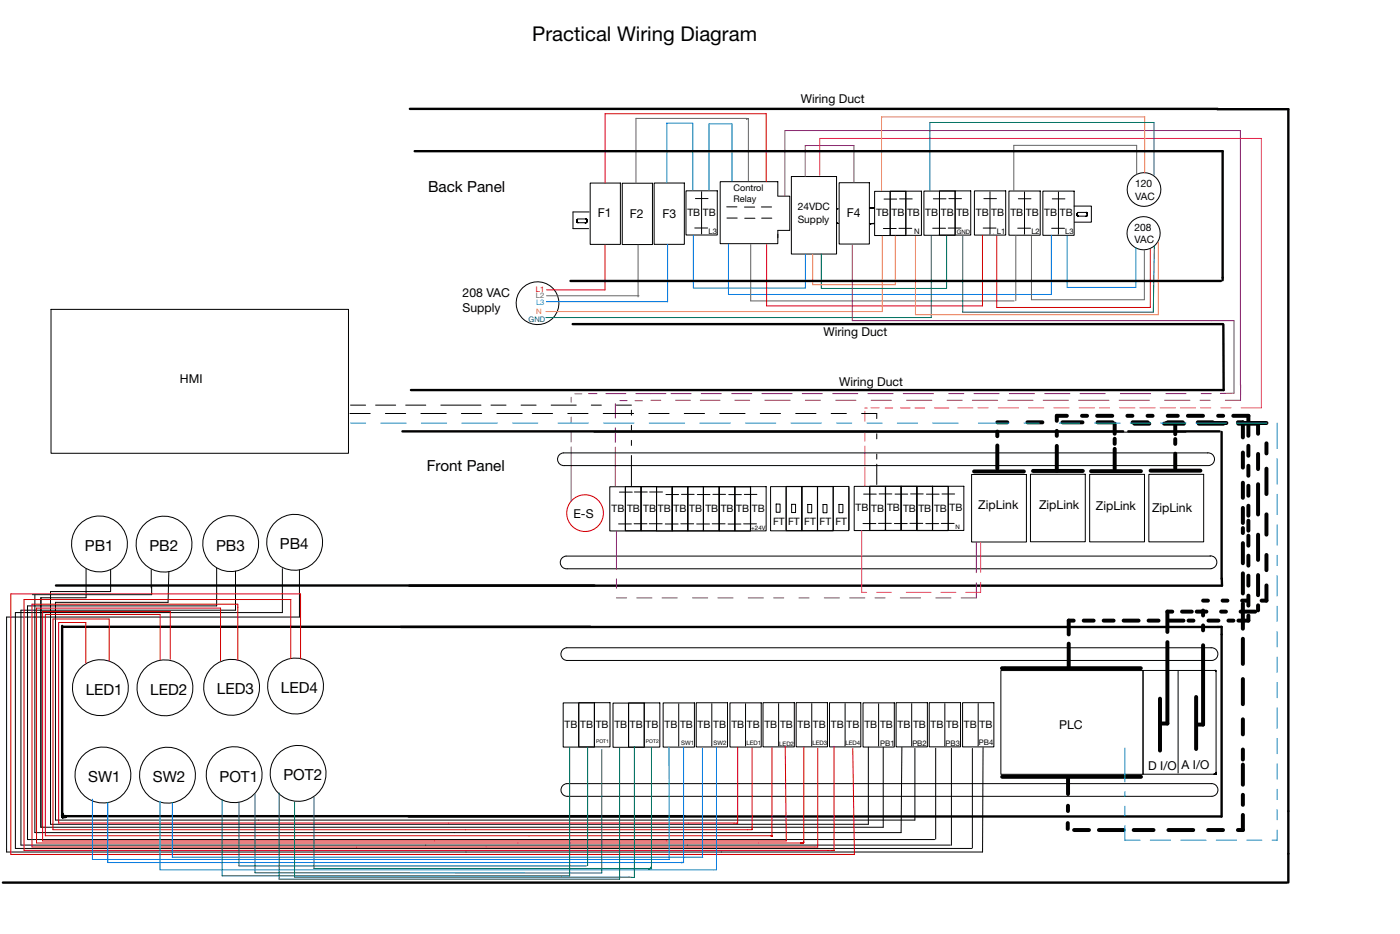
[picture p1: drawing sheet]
<svg xmlns="http://www.w3.org/2000/svg" width="529mm" height="353mm" viewBox="0 0 529 353" stroke-linecap="round" stroke-linejoin="round" font-family="sans-serif">
<g fill="none" stroke="#000" stroke-width=".38">
<path d="M223.4 41.1h223.7M223.7 57.2h223.9M223.1 69.1h11.4v23.2h-11.4zM235.2 69.2h11.4v23.2h-11.4zM247.2 69.1h11.5v23.2h-11.5zM259.3 72.1h11.8v16.7h-11.8zM262.9 75h4.7M265.2 72.4v16M274.7 78.1h3.8M281.4 78.2h3.9M287.8 78.2h3.8M294 74v-5.4h-21.8v23.4h21.8v-3.6"/>
<path d="M294 74.1h4.5v12.9h-4.5v2.8M299.1 66.7h17.1v29.3h-17.1zM317.2 69h11.4v23.2h-11.4zM330.6 72.3h11.8v16.7h-11.8zM334.2 75.2h4.7M336.5 72.2h11.8v16.7h-11.8zM336.5 72.6v15.9M340 75.1h4.8M342.4 72.5v16M349.2 72.2h11.8v16.7h-11.8zM352.8 75.1h4.8M355.1 72.1h11.8v16.7h-11.8z"/>
<path d="M355.1 72.5v15.9M358.7 75h4.7M361 72.4v16M368.3 72.1h11.8v16.7h-11.8zM371.9 75h4.7M374.2 72.4v16M381.3 72.1h11.9v16.7h-11.9zM384.9 75.1h4.8M387.2 72.5v15.9M394.2 72.2h11.8v16.7h-11.8zM397.7 75.1h4.8M400.1 72.5v16"/>
<path d="M406 77.8h6.5v6.1h-6.4M218.3 84.1h2.8M218.4 82.7h2.8M222.7 80.1h-6.1v6.3h5.9M262.6 86.1h4.9M274.8 82.4h3.8M281.5 82.4h3.8M287.9 82.4h3.8M333.9 86.3h4.9M339.8 86.2h4.8M352.5 86.2h4.9M358.4 86.1h4.9"/>
<path d="M371.6 86.1h4.9M384.7 86.2h4.8M397.5 86.2h4.8M407.4 81.7h2.8M407.5 80.2h2.8M222.3 106.2h223.8M222.7 122.3h223.8M223 147.4h223.8M224.5 163.2h223.8M367.2 179.2h20.8v25.5h-20.8zM389.5 179.1h20.7v25.5h-20.7zM411.9 179.2h20.7v25.5h-20.7z"/>
<path d="M434.2 179.2h20.8v25.5h-20.8zM456.4 171.1a2.41 2.41 0 0 1 2.6 2.1 2.41 2.41 0 0 1-2.1 2.7M456.5 171.1h-243.6a2.41 2.41 0 0 0-2.1 2.6 2.41 2.41 0 0 0 2.6 2.2h243.4M230.5 183.8h11.8v16.7h-11.8zM233.8 197.9h4.9M234.1 185.9h4.9M236.4 183.8h11.8v16.7h-11.8zM236.4 184.2v15.9M239.7 197.8h4.8M239.8 185.8h4.8M242.3 184.1v16M242.4 183.8h11.8v16.7h-11.8z"/>
<path d="M245.4 197.8h4.9M245.6 185.8h4.8M248.1 183.9h11.9v16.7h-11.9zM251.5 197.9h4.8M251.7 186.8h4.8M254 183.8h11.8v16.7h-11.8zM254 184.2v15.9M257.3 197.8h4.9M257.6 186.7h4.8M259.9 184.1v16M260 183.9h11.8v16.7h-11.8zM263.3 197.9h4.9"/>
<path d="M263.6 186.8h4.8M265.9 183.8h11.8v16.7h-11.8zM265.9 184.2v15.9M269.2 197.8h4.9M269.5 186.7h4.7M271.8 184.1v16M271.9 183.9h11.8v16.7h-11.8zM275.2 197.9h4.9M275.5 186.8h4.7M277.8 183.8h11.8v16.7h-11.8zM277.8 184.2v16M281.1 197.9h4.8"/>
<path d="M281.3 186.7h4.8M283.7 184.1v16M291.3 183.8h11.8v16.7h-11.8zM293.4 190.4h1.5v3.1h-1.5zM297.1 183.7h11.9v16.7h-11.9zM297.2 184.1v16M299.2 190.5h1.5v3.1h-1.5zM303 184.1v15.9M303.1 183.8h11.9v16.7h-11.9zM305.3 190.6h1.5v3.1h-1.5zM309 183.7h11.8v16.7h-11.8zM309 184.1v16"/>
<path d="M311.1 190.6h1.5v3.1h-1.5zM314.9 184.1v15.9M317.1 190.5h1.5v3.1h-1.5zM320.9 184.1v16M322.9 183.7h11.8v16.7h-11.8zM326.2 197.7h4.8M326.4 186.6h4.8M328.7 183.6h11.9v16.7h-11.9zM328.8 184v16M332.1 197.7h4.8M332.3 186.6h4.8M334.6 184v15.9"/>
<path d="M334.7 183.7h11.9v16.7h-11.9zM338.1 197.7h4.8M338.3 186.6h4.8M340.6 183.6h11.8v16.7h-11.8zM340.6 184v16M343.9 197.7h4.9M344.2 186.6h4.7M346.5 184v15.9M346.6 183.7h11.8v16.7h-11.8zM349.9 197.8h4.9M350.2 186.6h4.7M352.5 183.7h11.8v16.7h-11.8z"/>
<path d="M352.5 184.1v15.9M355.8 197.7h4.9M356 186.6h4.8M358.4 184v15.9M32.5 214.9v10.9h-17v86.7h318.3v-30.2M41.8 215.3v8.1h-22.7v87.9h309.1v-29.1M57.2 215.2v6.9M63.8 215.9l-.3 11.6h-42.5v82.3h324.8v-27.1M81.9 214.5v14.4h-71.5v88.2h342.9M89 215.7v14.8h-81.1v88.7h351.3M106.7 214.8v16.6h-100.9v89.1h361.5M113.2 215.2v17.9h-110.7v88.7h368.9l.2-39.4"/>
<path d="M457.3 210a2.41 2.41 0 0 1 2.6 2.2 2.41 2.41 0 0 1-2.2 2.6M457.6 210h-243.6a2.41 2.41 0 0 0-2.2 2.6 2.41 2.41 0 0 0 2.6 2.2h243.4M13.2 224.6v89.9h327.4l.3-32.2M57.3 221v3.6h-45.1M378.3 253.3h53.7v39.2h-53.7zM445.3 253.5v38.5M457.7 244.7a2.41 2.41 0 0 1 2.6 2.2 2.41 2.41 0 0 1-2.2 2.6h-243.5a2.41 2.41 0 0 1-2.6-2.2 2.41 2.41 0 0 1 2.2-2.6h243.6M458.9 253.2h-26.9v39.2h26.9M459.6 253.5v38.3M212.9 265.5h11.8v16.7h-11.8zM218.7 265.4h11.9v16.7h-11.9zM218.8 265.8v16"/>
<path d="M224.6 265.7v16M231.7 265.6h11.8v16.6h-11.8zM237.6 265.5h11.8v16.7h-11.8zM237.6 265.9v15.9M243.5 265.8v16M250.6 265.5h11.9v16.7h-11.9zM256.5 265.8v16M263.2 265.4h11.8v16.7h-11.8zM269 265.8v15.9M275.9 265.5h11.8v16.7h-11.8zM281.8 265.8v15.9M288.4 265.4h11.8v16.7h-11.8z"/>
<path d="M294.3 265.7v16M300.9 265.4h11.9v16.7h-11.9zM306.8 265.7v16M313.5 265.4h11.9v16.7h-11.9zM319.4 265.7v16M326.2 265.5h11.8v16.7h-11.8zM332.1 265.8v15.9M338.7 265.4h11.8v16.7h-11.8zM344.6 265.7v16M351.2 265.4h11.9v16.7h-11.9zM357.1 265.7v16M363.8 265.4h11.9v16.7h-11.9z"/>
<path d="M369.7 265.7v16M353.7 282.6v34.4M359.6 282.6v36.7M367.5 282.7v37.6M457.7 296a2.41 2.41 0 0 1 2.6 2.2 2.41 2.41 0 0 1-2.2 2.6h-243.4a2.41 2.41 0 0 1-2.6-2.2 2.41 2.41 0 0 1 2.1-2.6h243.6"/>
<circle cx="432.4" cy="71.6" r="6.4"/>
<circle cx="432.3" cy="88.1" r="6.3"/>
<circle cx="203.2" cy="114.5" r="8.1"/>
<circle cx="37.6" cy="205.4" r="10.6"/>
<circle cx="62" cy="205.5" r="10.6"/>
<circle cx="87.2" cy="205.3" r="10.6"/>
<circle cx="111.4" cy="204.8" r="10.6"/>
<circle cx="37.9" cy="259.7" r="10.6"/>
<circle cx="62.3" cy="259.8" r="10.6"/>
<circle cx="87.5" cy="259.6" r="10.6"/>
<circle cx="111.7" cy="259.1" r="10.6"/>
</g>
<g fill="#000">
<path d="M264.9 88.3l.1 .2zM336.2 88.5l.1 .2zM342.1 88.4l.1 .3zM354.9 88.4l.1 .2zM360.7 88.3l.1 .3zM374 88.3v.3zM375.5 88.2l.1 .3zM387 88.4l.1 .2zM399.8 88.4l.1 .2zM334.4 199.9l.1 .2zM346.3 199.9l.1 .2zM358.1 199.9l.1 .2z"/>
<path d="M242 200l.1 .2zM259.7 200l.1 .3zM271.5 200l.1 .3zM283.4 200l.1 .3zM302.8 200l.1 .2zM314.7 200v.2zM256.3 281.7l.1 .2zM268.8 281.7l.1 .2zM281.6 281.7v.2zM294.1 281.6l.1 .3zM306.6 281.6l.1 .3zM319.2 281.6l.1 .3z"/>
<path d="M331.9 281.7v.2zM344.4 281.6l.1 .3zM356.9 281.6l.1 .3zM369.5 281.6l.1 .3z"/>
<path d="M316.9 78.9v.2zM316.6 78.9a.2 .2 0 0 0 .4 0 .2 .2 0 0 0-.4 0zM316.4 78.9a.24 .24 0 0 0 .4 0 .24 .24 0 0 0-.4 0zM316.2 79a.2 .2 0 0 0 .4 0 .2 .2 0 0 0-.4 0z"/>
<path d="M330.2 78.4l.1 .3zM329.9 78.4v.3l.4-.1v-.2zM329.4 78.4l.2 .4 .6-.2-.2-.3zM328.9 78.4l.2 .4 .7-.3zM328.6 78.5l.2 .3 .5-.2zM328.5 78.6a.25 .25 0 0 0 .5 0 .25 .25 0 0 0-.5 0zM328.5 78.6a.25 .25 0 0 0 .5 0 .25 .25 0 0 0-.5 0zM328.5 78.6a.25 .25 0 0 0 .5 0 .25 .25 0 0 0-.5 0zM328.6 78.6a.26 .26 0 0 0 .5 0 .26 .26 0 0 0-.5 0zM328.8 78.4l.3 .3 .4-.3zM329.1 78.3v.3h.5v-.3zM329.2 78.4a.25 .25 0 0 0 .5 0 .25 .25 0 0 0-.5 0zM329.2 78.4a.23 .23 0 0 0 .4 0 .23 .23 0 0 0-.4 0zM329.1 78.4a.25 .25 0 0 0 .5 0 .25 .25 0 0 0-.5 0zM329.1 78.4a.25 .25 0 0 0 .5 0 .25 .25 0 0 0-.5 0zM329.2 78.4a.26 .26 0 0 0 .5 0 .26 .26 0 0 0-.5 0zM329.4 78.3l.1 .3 .5-.1zM329.7 78.5a.27 .27 0 0 0 .5 0 .27 .27 0 0 0-.5 0zM329.9 78.5a.25 .25 0 0 0 .5 0 .25 .25 0 0 0-.5 0zM330 78.5a.21 .21 0 0 0 .4 0 .21 .21 0 0 0-.4 0zM330.1 78.3l.1 .4 .4-.2zM330.2 78.5a.25 .25 0 0 0 .5 0 .25 .25 0 0 0-.5 0z"/>
<path d="M218.2 82.7l.3 .2zM218 82.7l.2 .4 .3-.2zM218 82.7l-.1 .3 .3 .2 .2-.4zM217.9 82.9v.3l.3 .1 .1-.4zM217.8 83.2a.25 .25 0 0 0 .5 0 .25 .25 0 0 0-.5 0zM217.8 83.4a.25 .25 0 0 0 .5 0 .25 .25 0 0 0-.5 0zM217.9 83.2l.1 .6 .2-.4zM217.9 83.4l.2 .6 .1-.4zM217.8 83.9a.25 .25 0 0 0 .5 0 .25 .25 0 0 0-.5 0zM218 83.7l-.1 .4h.4zM218 84.1a.3 .3 0 0 0 .6 0 .3 .3 0 0 0-.6 0zM218.2 84.1a.25 .25 0 0 0 .5 0 .25 .25 0 0 0-.5 0zM218.3 84.1a.23 .23 0 0 0 .4 0 .23 .23 0 0 0-.4 0z"/>
<path d="M221.3 82.5l-.1 .3 .3 .1zM221.2 82.7a.25 .25 0 0 0 .5 0 .25 .25 0 0 0-.5 0zM221.4 82.7a.25 .25 0 0 0 .5 0 .25 .25 0 0 0-.5 0zM221.5 82.8a.26 .26 0 0 0 .5 0 .26 .26 0 0 0-.5 0zM221.6 82.9a.25 .25 0 0 0 .5 0 .25 .25 0 0 0-.5 0zM221.6 83.1a.26 .26 0 0 0 .5 0 .26 .26 0 0 0-.5 0zM221.7 83v.6a.33 .33 0 0 0 .4-.3 .33 .33 0 0 0-.4-.3zM221.5 83.6a.35 .35 0 0 0 .7 0 .35 .35 0 0 0-.7 0zM221.5 83.8a.3 .3 0 0 0 .6 0 .3 .3 0 0 0-.6 0zM221.5 83.9a.25 .25 0 0 0 .5 0 .25 .25 0 0 0-.5 0zM221.5 83.9v.4l.4-.1v-.4zM221.2 84.1a.29 .29 0 0 0 .4 .2 .29 .29 0 0 0 .1-.4zM221 84.2a.3 .3 0 0 0 .6 0 .3 .3 0 0 0-.6 0zM221 84.2a.25 .25 0 0 0 .5 0 .25 .25 0 0 0-.5 0z"/>
<path d="M316.6 84.5l.4-.2zM316.7 84.3a.15 .15 0 0 0 .3 0 .15 .15 0 0 0-.3 0zM316.4 84.3a.3 .3 0 0 0 .6 0 .3 .3 0 0 0-.6 0zM316.1 84.2l.1 .3 .5-.2zM316.1 84.2v.3h.3zM316.2 84.3a.3 .3 0 0 0 .6 0 .3 .3 0 0 0-.6 0zM316.5 84.4a.23 .23 0 0 0 .4 0 .23 .23 0 0 0-.4 0zM316.3 84.2a.34 .34 0 0 0 .3 .3 .34 .34 0 0 0 .4-.3z"/>
<path d="M328.5 84.4l1.1 .3 .5-.2zM329.8 84.4l.2 .3 .4-.2zM330.1 84.5a.18 .18 0 0 0 .3 0 .18 .18 0 0 0-.3 0zM330.1 84.5a.2 .2 0 0 0 .4 0 .2 .2 0 0 0-.4 0zM330 84.3v.2h.5zM329.4 84.3l.2 .3 .7-.2zM329 84.5l.2 .2 .6-.3zM328.8 84.6a.25 .25 0 0 0 .5 0 .25 .25 0 0 0-.5 0zM328.7 84.6a.25 .25 0 0 0 .5 0 .25 .25 0 0 0-.5 0z"/>
<path d="M407.3 80.3l.3 .1zM407.1 80.2l.2 .4 .3-.2zM407.1 80.2l-.1 .3 .3 .2 .2-.3zM407 80.4v.3l.3 .1 .1-.4zM406.9 80.7a.25 .25 0 0 0 .5 0 .25 .25 0 0 0-.5 0zM406.9 80.9a.25 .25 0 0 0 .5 0 .25 .25 0 0 0-.5 0zM407 80.7l.1 .6 .2-.4zM407 81l.2 .5 .1-.4zM406.9 81.4a.25 .25 0 0 0 .5 0 .25 .25 0 0 0-.5 0zM407.1 81.2l-.1 .4 .5 .1zM407.1 81.6a.3 .3 0 0 0 .6 0 .3 .3 0 0 0-.6 0zM407.3 81.6a.25 .25 0 0 0 .5 0 .25 .25 0 0 0-.5 0zM407.4 81.6a.23 .23 0 0 0 .4 0 .23 .23 0 0 0-.4 0z"/>
<path d="M410.4 80.1l-.1 .3h.3zM410.3 80.2a.25 .25 0 0 0 .5 0 .25 .25 0 0 0-.5 0zM410.5 80.3a.25 .25 0 0 0 .5 0 .25 .25 0 0 0-.5 0zM410.6 80.3a.26 .26 0 0 0 .5 0 .26 .26 0 0 0-.5 0zM410.7 80.5a.25 .25 0 0 0 .5 0 .25 .25 0 0 0-.5 0zM410.7 80.6a.26 .26 0 0 0 .5 0 .26 .26 0 0 0-.5 0zM410.8 80.5v.6a.33 .33 0 0 0 .4-.3 .33 .33 0 0 0-.4-.3zM410.7 81.2a.32 .32 0 0 0 .6 0 .32 .32 0 0 0-.6 0zM410.7 81.4a.27 .27 0 0 0 .5 0 .27 .27 0 0 0-.5 0zM410.6 81.5a.26 .26 0 0 0 .5 0 .26 .26 0 0 0-.5 0zM410.6 81.4v.4l.4-.1v-.3zM410.3 81.6a.29 .29 0 0 0 .4 .3 .29 .29 0 0 0 .1-.5zM410.1 81.8a.3 .3 0 0 0 .6 0 .3 .3 0 0 0-.6 0zM410.1 81.8a.25 .25 0 0 0 .5 0 .25 .25 0 0 0-.5 0z"/>
<path d="M379.7 251.9l.2 .2zM379.7 252a.15 .15 0 0 0 .3 0 .15 .15 0 0 0-.3 0zM379.8 251.9l.4 .1zM380 251.9l.3 .2z"/>
<path d="M458.8 253.2l.2 .1zM458.8 253.3a.15 .15 0 0 0 .3 0 .15 .15 0 0 0-.3 0zM458.8 253.2a.15 .15 0 0 0 .3 0 .15 .15 0 0 0-.3 0zM458.9 253.2a.21 .21 0 0 0 .4 0 .21 .21 0 0 0-.4 0zM459 253.1l.1 .3 .5-.2zM459.3 253.2a.25 .25 0 0 0 .5 0 .25 .25 0 0 0-.5 0zM459.4 253.4a.22 .22 0 0 0 .4 0 .22 .22 0 0 0-.4 0zM459.3 253.6a.25 .25 0 0 0 .5 0 .25 .25 0 0 0-.5 0z"/>
<path d="M379.3 293.3l.2 .2zM379.3 293.4a.15 .15 0 0 0 .3 0 .15 .15 0 0 0-.3 0zM379.4 293.3l.4 .1zM379.5 293.3l.4 .2z"/>
<path d="M458.9 292.2l.3 .2zM458.9 292.3l.4 .2 .3-.1zM459.3 292.2l.1 .3 .5-.1zM459.6 292.4a.19 .19 0 0 0 .3 0 .19 .19 0 0 0-.3 0zM459.6 292.4a.19 .19 0 0 0 .3 0 .19 .19 0 0 0-.3 0zM459.5 292.2l.1 .3h.3l-.1-.4zM459.4 292.2a.25 .25 0 0 0 .5 0 .25 .25 0 0 0-.5 0zM459.4 292a.25 .25 0 0 0 .5 0 .25 .25 0 0 0-.5 0zM459.4 291.9a.25 .25 0 0 0 .5 0 .25 .25 0 0 0-.5 0zM459.5 291.8a.2 .2 0 0 0 .4 0 .2 .2 0 0 0-.4 0zM459.5 291.7a.2 .2 0 0 0 .4 0 .2 .2 0 0 0-.4 0zM459.5 291.6v.5h.3v-.5zM459.5 291.8v.6h.3l.1-.5zM459.3 292.2l.2 .4 .4-.3-.2-.3zM459 292.2l.2 .4 .5-.2zM458.8 292.3l.2 .3 .4-.2zM458.8 292.2v.4l.3-.1zM458.6 292.4a.25 .25 0 0 0 .5 0 .25 .25 0 0 0-.5 0z"/>
<path d="M23.3 307a.76 .76 0 0 0-.2 1.2 .76 .76 0 0 0 1.2-.1 .76 .76 0 0 0-.4-1.1zM23.2 307.4a.76 .76 0 0 0-.1 1.2 .76 .76 0 0 0 1.1-.1 .77 .77 0 0 0 0-.9 .77 .77 0 0 0-1-.2zM23.1 308.4a.65 .65 0 0 0 1.2 0 .65 .65 0 0 0-1.2 0zM23.1 308.5a.61 .61 0 0 0 1.2 0 .61 .61 0 0 0-1.2 0zM23.1 308.5a.62 .62 0 0 0 1.2 0 .62 .62 0 0 0-1.2 0zM23.3 308.5a.69 .69 0 0 0 1.3 0 .69 .69 0 0 0-1.3 0zM23.7 308a.7 .7 0 0 0 .8 1 .7 .7 0 0 0 .4-1.1zM24.2 308a.56 .56 0 0 0-.1 .9 .56 .56 0 0 0 .9-.1l-.2-.8a.52 .52 0 0 0-.6 .6 .52 .52 0 0 0 .7 .4 .63 .63 0 0 0 .3-1 .63 .63 0 0 0-1 0zM24.4 307.9l-.2 .6 .6 .5 .6-.4v-.4z"/>
</g>
<g fill="none" stroke="#d20000" stroke-width=".38">
<path d="M289.6 68.5v-25.6h-60.9v26.3M228.7 92.5v17h-22.1M371.4 88.9v26.6h-81.6v-23.1M376.7 89.1v27h58.1v-22M32.4 250.4v-15.3h-10.2v75.8h255.3M41.3 249.6v-15.8h-21.3v79.6h262.6M278.8 282.3v28.7M284.3 282.5v30.5"/>
<circle cx="221.1" cy="193.8" r="6.9"/>
</g>
<path d="M282.2 44.7h-41.8v24.5M282.9 44.8v23.5M429.6 65.8v-10.9h-46.4v17.2M241.2 92.5v19.7M283.8 92.3v21.4h99.5M384 89.1v24.5M389.9 89.2v24h42.6v-18.6M206.6 111.7h35" fill="none" stroke="#636363" stroke-width=".38"/>
<path d="M252 68.9v-22.4h9.8v25.3M276.7 68.5v-21.7h-8.7v25M252.3 92.4v21.6h-45.8M262.1 88.9v19.9h42.3v-12.6M397.4 88.9v22.3h-122.1v-19M403.3 89.1v19.5h26v-15" fill="none" stroke="#007aff" stroke-width=".38"/>
<path d="M432.7 65.2v-21h-99.5v27.8M307.2 96.1v11.4M333.5 89.2v28.5h-127.1M338.4 89.1v18.4M346 89.3v29.6h91.8v-27.5" fill="none" stroke="#f59a23" stroke-width=".38"/>
<path d="M436.2 66.2v-19.9h-84.7v25.6M310.4 95.9v13M352 89.1v30.8h-145.7M357.8 89.2v19.7M363.9 89.3v28.6h72l.4-25" fill="none" stroke="#007355" stroke-width=".38"/>
<g fill="none" stroke="#82218b" stroke-width=".38">
<path d="M296.7 73.9v-24.6h172.1v96.2M304.4 66.6v-11.6h18.4v13.8M322.1 92.6v28.5h144.3v27.4l-5.1 .1M215.9 150v1.9M215.9 157.6v1.8M217.3 148.7h2.6M222.4 148.7h3.2M229 148.7h7.5M232.6 152.4v5.5M234.3 151.3h2.7M240 151.4h2.8M240.3 148.7h11.4"/>
<path d="M246 151.2h3.8M253.6 148.7h7.6M255.4 151.2h5.6M264.7 151.2h7.5M265.1 148.7h7.6M276.5 148.7h7.6M277.8 151.2h5.6M288 148.7h11.4M289.1 151.2h9.6M303.2 148.7h7.7M304.4 151.2h5.7M314.7 148.7h9.5"/>
<path d="M315.9 151.2h7.6M328 148.7h9.6M329.3 151.2h7.6M342.7 151.2h9.5M352.9 148.7h-11.5M358 151.2h5.7M358.6 148.7h5.7M367.5 151.2h9.6M368.1 148.7h9.6M380.9 151.2h9.6M381.5 148.7h9.5M394.3 151.2h9.6"/>
<path d="M394.8 148.7h9.6M407.7 151.2h11.5M408.2 148.7h9.6M423 151.2h11.5M423.5 148.7h11.4M440.2 151.2h9.6M440.7 148.7h7.6M453.6 151.2h3.8M454 148.7h3.8M468.9 145.4v5.8h-5.7M215.9 163.2v3.7M215.9 168.8v20.6"/>
<path d="M232.6 168.9v14.6M232.6 161.6v5.5"/>
</g>
<g fill="none" stroke="#ff00a2" stroke-width=".38">
<path d="M309.8 66.2v-13.9h167v101.8h-7.7M326.9 154.1h.9M326.9 155.3v3.8M329.2 154h3.1M334.6 154.1h2.8M340.4 154.1h3.6M345.8 154.1h3.7M353.2 154.1h5.5M362 154.1h5.7M369.6 154.1h3.9M377.3 154.1h7.7M388.8 154.1h5.7"/>
<path d="M398.3 154.1h5.8M407.9 154.1h5.7M415.6 154.1h3.8M423.2 154.1h5.8M430.9 154.1h5.7M438.5 154.1h5.8M446.2 154.1h5.7M453.8 154.1h3.8M461.5 154.1h3.8M326.9 162.8v3.8M326.9 168.5v7.5"/>
</g>
<g fill="none" stroke="#000" stroke-width="1.5">
<path d="M377 159.5h3.7M388.3 159.5h5.7M401.6 159.5h7.6M403.3 157.1h-3.9v1.8M409 157.1h1.9M414.7 157.1h5.7M414.8 159.5h5.7M426.1 157.1h1.9M428.1 159.5h5.7M433.7 157.1h2M440.8 159.8h5.7M441.4 159.5h5.6"/>
<path d="M441.4 157.1h3.8M449 157.1h5.7M452.7 159.5h5.7M454.1 159.8h9.4M460.4 157.1h1.9M466.1 157.1h5.8v1.8M467.9 159.5h1.9v5.7M469.2 159.8h9.5M368.2 178.1h18.8M377 163v1.8M377 168.3v8.7M390.4 177.9h18.9"/>
<path d="M399.4 162.7v1.9M399.4 168.4v9.5M412.4 178h18.8M421.3 160v3.8M421.3 165.7v1.9M421.3 169.5v7.7M428.8 160h5.6M434.9 177.8h18.8M440 160h7.5M444.2 160.3v3.7M444.2 165.8v1.9M444.2 171.4v5.5"/>
<path d="M453.1 160h9.3M468 160h7.5v3.8M469.8 170.9v5.7M471.9 175.9v3.8M471.9 168.4v3.7M471.9 160.8v3.8M475.5 171.5v5.7M478.7 167.4v3.9M478.7 177v9.6M469.8 199.4v1.9M469.8 191.8v5.7M469.8 182.3v5.7"/>
<path d="M471.9 196.7v3.7M471.9 191v3.8M471.9 183.5v3.7M475.5 182.9v11.4M478.7 194.3v7.6M469.8 216.6v7.6M469.8 205.1v7.6M471.9 217.4v3.8M471.9 209.9v3.8M471.9 202.3v3.8M475.5 217.2v7.6M475.5 202v9.5"/>
<path d="M478.7 209.6v5.8M405.8 234.4h-1.9v5.2M409.6 234.4h3.8M417.2 234.4h3.7M424.7 234.4h5.7M434.1 234.4h3.8M441.7 234.4h5.6M443.1 231h-1.9v7.7M446.8 231h3.7M449.2 234.4h1.9M452.3 231h3.7M454.7 236.2v1.9"/>
<path d="M454.7 230.6v1.9M454.7 226.9h1.9M456.8 234.4h3.7M461.5 231h1.9M462.1 226.9h1.9M464.3 234.4h1.9M468.9 231h5.6M469.5 226.9h1.8M469.8 228v9.5M471.9 232.5v1.9h-3.8M471.9 225v3.7M475.5 228.6v1.9"/>
<path d="M478.7 221.1v5.8h-1.9M378.7 252.4h52.5M403.9 243.1v8.7M441.2 242.5v30.8h-2M454.7 243.7v30h-2.2M469.8 256.5v9.5M469.8 241.3v9.5M438.4 263.9v19.6M452.1 263.3v19.6M469.8 271.7v5.7M378.8 293.4h52.5M403.7 294.1v5.8"/>
<path d="M469.8 288.8v7.6M469.8 283.1v3.8M403.6 310.9v2.2M403.7 304.3v2M406 313.5h5.6M415.4 313.5h9.3M428.5 313.5h7.5M441.6 313.5h9.4M456.6 313.5h5.7M469.8 307.8v5.7h-1.9M469.8 300.2v3.8"/>
</g>
<g fill="none" stroke="#000" stroke-width=".9">
<path d="M154.9 41.1h305.4M156.7 57.1h305.4v48.7M460.1 41.2h26.9v281.3M215.6 106.1h245.9M216.5 122.4h245.8M462.4 122.7l.1 24.6h-307.2M152.1 162.9h272.4M426.5 162.9h34.5M461.7 163.1v55.5M461.8 218.5l.1 2.7h-307.2M21.2 221.1h203.5M23.5 236.4v70.9"/>
<path d="M23.6 236.7h199.5M151.5 236.8h310.3v2.8M461.7 239.6v68.9M24.5 308.3h234.3M154.4 308.4h307.2"/>
</g>
<g fill="#d20000">
<path d="M284.1 312.9l.2 .6v-.5zM284 313.3a.2 .2 0 0 0 .4 0 .2 .2 0 0 0-.4 0z"/>
<path d="M284.2 312.9l.1 .6 .2-.2zM284.2 313.2l.3 .2zM284.1 313.4a.2 .2 0 0 0 .4 0 .2 .2 0 0 0-.4 0z"/>
</g>
<path d="M277.5 310.9h.9M282.6 313.4h1.6" fill="none" stroke="#d20000" stroke-width=".38"/>
<path d="M278.3 310.9a.22 .22 0 0 0 .4 0 .22 .22 0 0 0-.4 0zM278.4 310.9a.2 .2 0 0 0 .4 0 .2 .2 0 0 0-.4 0zM278.5 310.9a.2 .2 0 0 0 .4 0 .2 .2 0 0 0-.4 0zM278.5 310.9a.2 .2 0 0 0 .4 0 .2 .2 0 0 0-.4 0zM278.5 310.9a.2 .2 0 0 0 .4 0 .2 .2 0 0 0-.4 0zM278.7 310.7v.4zM278.5 310.9a.2 .2 0 0 0 .4 0 .2 .2 0 0 0-.4 0z" fill="#d20000"/>
<path d="M60.5 249.4v-17.3h-43.4v83.6h274.1M291.8 282.4v33.1" fill="none" stroke="#d20000" stroke-width=".38"/>
<path d="M291.1 315.7a.15 .15 0 0 0 .3 0 .15 .15 0 0 0-.3 0zM291.1 315.7a.15 .15 0 0 0 .3 0 .15 .15 0 0 0-.3 0zM291.2 315.7a.2 .2 0 0 0 .4 0 .2 .2 0 0 0-.4 0zM291.3 315.7a.26 .26 0 0 0 .5 0 .26 .26 0 0 0-.5 0zM291.5 315.7a.25 .25 0 0 0 .5 0 .25 .25 0 0 0-.5 0zM291.7 315.7a.21 .21 0 0 0 .4 0 .21 .21 0 0 0-.4 0zM291.7 315.7a.21 .21 0 0 0 .4 0 .21 .21 0 0 0-.4 0zM291.7 315.7a.2 .2 0 0 0 .4 0 .2 .2 0 0 0-.4 0zM291.7 315.7a.21 .21 0 0 0 .4 0 .21 .21 0 0 0-.4 0zM291.7 315.6v.3h.3v-.3zM291.7 315.7a.21 .21 0 0 0 .4 0 .21 .21 0 0 0-.4 0z" fill="#d20000"/>
<path d="M83.4 230.8v18.9M83.4 231.1v-1.4h-69.6v88.7h289.3M64.4 249v-18h-48.3v86.6h281.1l-.4-35.6M303.8 282.2v35.9" fill="none" stroke="#d20000" stroke-width=".38"/>
<path d="M303 318.4a.24 .24 0 0 0 .4 0 .24 .24 0 0 0-.4 0zM303.2 318.4a.25 .25 0 0 0 .5 0 .25 .25 0 0 0-.5 0zM303.2 318.4a.25 .25 0 0 0 .5 0 .25 .25 0 0 0-.5 0zM303.4 318.4a.25 .25 0 0 0 .5 0 .25 .25 0 0 0-.5 0zM303.6 318.1l-.1 .5a.3 .3 0 0 0 .4-.2 .3 .3 0 0 0-.2-.4zM303.5 318.2a.3 .3 0 0 0 .6 0 .3 .3 0 0 0-.6 0zM303.5 318a.25 .25 0 0 0 .5 0 .25 .25 0 0 0-.5 0zM303.5 318.1a.25 .25 0 0 0 .5 0 .25 .25 0 0 0-.5 0zM303.5 318.2a.25 .25 0 0 0 .5 0 .25 .25 0 0 0-.5 0zM303.5 318.3a.22 .22 0 0 0 .4 0 .22 .22 0 0 0-.4 0zM303.5 318.4a.24 .24 0 0 0 .4 0 .24 .24 0 0 0-.4 0zM303.4 318.3l.2 .3 .3-.2-.2-.3zM303.3 318.2l-.1 .3h.5v-.3zM302.9 318.4a.35 .35 0 0 0 .7 0 .35 .35 0 0 0-.7 0zM302.5 318.2l.2 .4 .5-.2zM302.4 318.4a.25 .25 0 0 0 .5 0 .25 .25 0 0 0-.5 0zM302.4 318.4a.25 .25 0 0 0 .5 0 .25 .25 0 0 0-.5 0zM302.5 318.2l-.1 .3 .3 .1 .1-.3z" fill="#d20000"/>
<path d="M89.9 229.3v20.1M89.9 229.4v-1.2h-77.8v91.7h295.6M109.9 226.7v22M110 226.4h-100.9v94.8h305.4M309.1 282.6v37.4M315.3 281.9v39.1M314.6 321.2h.4" fill="none" stroke="#d20000" stroke-width=".38"/>
<path d="M314.4 321.3a.15 .15 0 0 0 .3 0 .15 .15 0 0 0-.3 0zM314.4 321.3a.25 .25 0 0 0 .5 0 .25 .25 0 0 0-.5 0zM314.6 321.2a.22 .22 0 0 0 .4 0 .22 .22 0 0 0-.4 0zM314.8 321.2a.2 .2 0 0 0 .4 0 .2 .2 0 0 0-.4 0zM314.9 321.2a.2 .2 0 0 0 .4 0 .2 .2 0 0 0-.4 0zM315 321.2a.17 .17 0 0 0 .3 0 .17 .17 0 0 0-.3 0zM315.1 321.1l.3 .2zM315.1 321.2a.17 .17 0 0 0 .3 0 .17 .17 0 0 0-.3 0z" fill="#d20000"/>
<path d="M307.8 319.9l1.3 .1" fill="none" stroke="#d20000" stroke-width=".38"/>
<path d="M113.7 248.5l-.1 .4z" fill="#d20000"/>
<path d="M113.6 248.9v-24.6h-109.5v98.4h318.9l-.7-40" fill="none" stroke="#d20000" stroke-width=".38"/>
<path d="M1.1 333.4h485.3M487 322.5v10.8" fill="none" stroke="#000" stroke-width=".9"/>
<g fill="none" stroke="#000" stroke-width=".38">
<circle cx="38.9" cy="292.7" r="10.6"/>
<circle cx="63.3" cy="292.8" r="10.6"/>
<circle cx="88.5" cy="292.6" r="10.6"/>
<circle cx="112.7" cy="292.1" r="10.6"/>
</g>
<path d="M252.9 282.3v42.3h-218v-22.7M258.4 282.3v43.4M265.5 282.7v41M270.8 282.4v46.1h-210.3v-25.8M40.7 303.1v22.7h216.7M65.1 303.2v20.6h200.5" fill="none" stroke="#007aff" stroke-width=".38"/>
<path d="M215.3 282.4v48.4h-131.3v-28.8M222.1 282.3v44.6M227.5 283.1v46.6h-131.1v-29.7M234.2 282.5v49.6h-128.7v-32.6M239.8 282v49.4l-128.5-.1v-28.4M246.2 283.2v44.3M90.3 303v24.1h131.3M118.7 301.1v26.9h126.6" fill="none" stroke="#007355" stroke-width=".38"/>
<path d="M245.2 327.9l.1 .3 .3-.1zM245.3 328a.27 .27 0 0 0 .5 0 .27 .27 0 0 0-.5 0zM245.5 328.1a.26 .26 0 0 0 .5 0 .26 .26 0 0 0-.5 0zM245.5 328.1a.3 .3 0 0 0 .6 0 .3 .3 0 0 0-.6 0zM245.8 328a.25 .25 0 0 0 .5 0 .25 .25 0 0 0-.5 0zM245.9 328a.24 .24 0 0 0 .4 0 .24 .24 0 0 0-.4 0zM246 328a.25 .25 0 0 0 .5 0 .25 .25 0 0 0-.5 0zM246 328a.25 .25 0 0 0 .5 0 .25 .25 0 0 0-.5 0zM246 327.9a.25 .25 0 0 0 .5 0 .25 .25 0 0 0-.5 0zM246 327.9a.23 .23 0 0 0 .4 0 .23 .23 0 0 0-.4 0zM246 327.8a.23 .23 0 0 0 .4 0 .23 .23 0 0 0-.4 0zM246 327.7a.22 .22 0 0 0 .4 0 .22 .22 0 0 0-.4 0zM246 327.6a.23 .23 0 0 0 .4 0 .23 .23 0 0 0-.4 0zM246 327.5a.22 .22 0 0 0 .4 0 .22 .22 0 0 0-.4 0zM246 327.5a.22 .22 0 0 0 .4 0 .22 .22 0 0 0-.4 0zM246 327.6a.22 .22 0 0 0 .4 0 .22 .22 0 0 0-.4 0zM246 327.8a.23 .23 0 0 0 .4 0 .23 .23 0 0 0-.4 0zM246 327.9a.25 .25 0 0 0 .5 0 .25 .25 0 0 0-.5 0zM246 328a.22 .22 0 0 0 .4 0 .22 .22 0 0 0-.4 0zM246 328a.22 .22 0 0 0 .4 0 .22 .22 0 0 0-.4 0zM245.9 328a.25 .25 0 0 0 .5 0 .25 .25 0 0 0-.5 0zM245.9 328a.21 .21 0 0 0 .4 0 .21 .21 0 0 0-.4 0zM245.8 328a.25 .25 0 0 0 .5 0 .25 .25 0 0 0-.5 0zM245.7 328a.25 .25 0 0 0 .5 0 .25 .25 0 0 0-.5 0zM245.5 328.1a.28 .28 0 0 0 .5 0 .28 .28 0 0 0-.5 0zM245.3 328.1a.25 .25 0 0 0 .5 0 .25 .25 0 0 0-.5 0zM245.2 328.1a.25 .25 0 0 0 .5 0 .25 .25 0 0 0-.5 0zM245.1 328.2a.25 .25 0 0 0 .5 0 .25 .25 0 0 0-.5 0zM245.1 328.2a.23 .23 0 0 0 .4 0 .23 .23 0 0 0-.4 0zM245.1 328.2a.22 .22 0 0 0 .4 0 .22 .22 0 0 0-.4 0zM245 328.2a.21 .21 0 0 0 .4 0 .21 .21 0 0 0-.4 0zM245 328.1a.22 .22 0 0 0 .4 0 .22 .22 0 0 0-.4 0zM244.9 328.1a.25 .25 0 0 0 .5 0 .25 .25 0 0 0-.5 0z" fill="#007355"/>
<path d="M246.2 282.4v.8" fill="none" stroke="#007355" stroke-width=".38"/>
<g fill="none" stroke="#000" stroke-width=".38">
<path d="M19.3 116.9h112.4v54.3h-112.4zM132.3 156.2h7.6M132.5 153h5.7M142 153h7.6M145.7 156.2h7.6M153.3 153h7.6M159.1 156.2h9.6M166.6 153h15.2M174.4 156.2h7.7M185.6 153h5.7M187.8 156.2h9.6M197 153h5.6"/>
<path d="M201.2 156.2h7.7M208.3 153h9.5M214.6 156.2h7.7M223.5 153h3.8M228 156.2h11.5M233 153h5.7M238.7 154.9v1.9M245.2 156.2h7.7M258.6 156.2h7.7M272 156.2h9.6M287.4 156.2h7.6M300.8 156.2h7.6"/>
<path d="M314.2 156.2h5.7M325.7 156.2h5.7v1.9M238.7 160.6v1.9M238.7 166.3v1.9M238.7 172v11.5M331.4 163.8v2M331.4 171.5v1.9M331.4 175.3v7.7"/>
</g>
<path d="M326.9 176.5v7.1M325.7 200.4v23.3h1.9M370.7 220v3.7h-5.7M370.7 204.9v11.3M331.3 223.7h5.6M342.6 223.7h9.3M355.7 223.7h5.6" fill="none" stroke="#ff00a2" stroke-width=".38"/>
<g fill="none" stroke="#007aff" stroke-width=".38">
<path d="M132.5 159.8h5.7M144 159.8h9.5M159.3 159.8h9.5M174.6 159.8h13.4M193.7 159.8h9.6M210.9 159.8h11.5M228.2 159.8h11.4M245.4 159.8h13.4M264.5 159.8h11.5M281.8 159.8h11.4M299 159.8h11.5M316.2 159.8h5.7"/>
<path d="M327.7 159.8h5.7M339.2 159.8h7.6M352.6 159.8h9.5M369.8 159.8h11.5M387 159.8h5.8M400.4 159.8h7.7M413.8 159.8h9.6M427.2 159.8h7.7M438.7 159.8h9.6M452.1 159.8h11.5M467.4 159.8h11.5M482.7 159.8v9.6"/>
<path d="M482.7 173.2v9.6M482.7 186.7v7.7M482.7 198.2v7.7M482.7 209.7v3.9M482.7 217.4v7.7M482.7 229v5.7M482.7 238.6v5.7M482.7 248.2v5.7M482.7 257.8v5.7M482.7 267.4v7.7M482.7 278.9v5.8M425.2 299v1.9"/>
<path d="M425.2 282.5v12.9M482.7 288.5v5.8M482.7 298.1v3.9M425.2 311.9v5.4h5.7M425.2 304.5v3.7M434.8 317.3h7.6M446.3 317.3h9.6M459.7 317.3h7.7M471.2 317.3h5.8M482.7 305.8v3.9M482.7 313.5v3.8h-1.9"/>
</g>
<g fill="none" stroke="#82218b" stroke-width=".38">
<path d="M233 200.6v14.4M233 218.6v3.6M369 204.9v11.4M233 225.8h3.8M240.7 225.8h5.7M250.2 225.8h5.8M261.7 225.8h5.8M271.3 225.8h5.8M282.8 225.8h5.8M292.4 225.8h3.8M302 225.8h3.8M311.6 225.8h5.7"/>
<path d="M321.1 225.8h5.8M330.7 225.8h3.8M340.3 225.8h7.7M353.7 225.8h5.8M369 220.1v5.7h-5.7"/>
</g>
<text font-size="83.7" fill="#f59a23" x="303.8" y="113.5" transform="rotate(90 303.8 113.5)">↑</text>
<text font-size="7.7" x="201.2" y="15.6">Practical Wiring Diagram</text>
<g font-size="5.8">
<text x="161.8" y="72.6">Back Panel</text>
<text x="161.3" y="177.7">Front Panel</text>
<text x="32.1" y="208.1">PB1</text>
<text x="56.5" y="208.1">PB2</text>
<text x="81.6" y="208">PB3</text>
<text x="105.8" y="207.5">PB4</text>
<text x="32.4" y="262.4">LED1</text>
<text x="56.8" y="262.4">LED2</text>
<text x="82" y="262.2">LED3</text>
<text x="106.2" y="261.8">LED4</text>
<text x="33.4" y="295.4">SW1</text>
<text x="57.8" y="295.4">SW2</text>
<text x="83" y="295.2">POT1</text>
<text x="107.1" y="294.7">POT2</text>
</g>
<g font-size="4.6">
<text x="302.7" y="39">Wiring Duct</text>
<text x="225.9" y="82.1">F1</text>
<text x="238" y="82.3">F2</text>
<text x="250.4" y="82.3">F3</text>
<text x="320.1" y="82">F4</text>
<text x="174.9" y="112.3">208 VAC</text>
<text x="174.9" y="117.8">Supply</text>
<text x="311.3" y="126.9">Wiring Duct</text>
<text x="68" y="144.7">HMI</text>
<text x="317.2" y="145.7">Wiring Duct</text>
<text x="216.8" y="195.6">E-S</text>
<text x="369.8" y="192.3">ZipLink</text>
<text x="392.8" y="192.2">ZipLink</text>
<text x="414.2" y="192.7">ZipLink</text>
<text x="435.5" y="193.4">ZipLink</text>
<text x="400.3" y="275.4">PLC</text>
<text x="434" y="290.8">D I/O</text>
<text x="446.6" y="290.3">A I/O</text>
</g>
<g font-size="3.8">
<text x="429" y="70.8">120</text>
<text x="429" y="75.4">VAC</text>
<text x="259.8" y="81.5">TB</text>
<text x="265.7" y="81.6">TB</text>
<text x="301.5" y="79.5">24VDC</text>
<text x="331.1" y="81.7">TB</text>
<text x="337" y="81.8">TB</text>
<text x="342.9" y="81.7">TB</text>
<text x="349.8" y="81.6">TB</text>
<text x="355.6" y="81.7">TB</text>
<text x="361.5" y="81.6">TB</text>
<text x="368.8" y="81.6">TB</text>
<text x="374.7" y="81.5">TB</text>
<text x="381.9" y="81.6">TB</text>
<text x="387.8" y="81.6">TB</text>
<text x="394.7" y="81.7">TB</text>
<text x="400.6" y="81.7">TB</text>
<text x="301.5" y="84.1">Supply</text>
<text x="428.8" y="87.4">208</text>
<text x="428.8" y="92">VAC</text>
<text x="231.1" y="193.2">TB</text>
<text x="237" y="193.3">TB</text>
<text x="243.1" y="193.2">TB</text>
<text x="248.7" y="193.3">TB</text>
<text x="254.6" y="193.4">TB</text>
<text x="260.5" y="193.3">TB</text>
<text x="266.6" y="193.5">TB</text>
<text x="272.4" y="193.4">TB</text>
<text x="278.3" y="193.4">TB</text>
<text x="284.2" y="193.3">TB</text>
<text x="323.4" y="193.2">TB</text>
<text x="329.3" y="193.2">TB</text>
<text x="335.3" y="193.2">TB</text>
<text x="341.3" y="193.4">TB</text>
<text x="347.1" y="193.2">TB</text>
<text x="353" y="193.2">TB</text>
<text x="358.9" y="193.2">TB</text>
<text x="292.2" y="198.4">FT</text>
<text x="297.9" y="198.3">FT</text>
<text x="304" y="198.2">FT</text>
<text x="309.8" y="198.2">FT</text>
<text x="315.8" y="198.3">FT</text>
<text x="213.4" y="275">TB</text>
<text x="219.3" y="275">TB</text>
<text x="225.2" y="274.9">TB</text>
<text x="232.2" y="275">TB</text>
<text x="238.1" y="275.1">TB</text>
<text x="244" y="275">TB</text>
<text x="251.2" y="275">TB</text>
<text x="257.1" y="275">TB</text>
<text x="263.7" y="274.9">TB</text>
<text x="269.6" y="274.9">TB</text>
<text x="276.4" y="274.9">TB</text>
<text x="282.3" y="275">TB</text>
<text x="288.9" y="274.9">TB</text>
<text x="294.8" y="274.9">TB</text>
<text x="301.5" y="274.9">TB</text>
<text x="307.3" y="274.8">TB</text>
<text x="314.1" y="274.9">TB</text>
<text x="320" y="274.9">TB</text>
<text x="326.7" y="274.9">TB</text>
<text x="332.6" y="275">TB</text>
<text x="339.2" y="274.9">TB</text>
<text x="345.1" y="274.9">TB</text>
<text x="351.8" y="274.9">TB</text>
<text x="357.6" y="274.8">TB</text>
<text x="364.4" y="274.9">TB</text>
<text x="370.3" y="274.9">TB</text>
</g>
<g font-size="3.5">
<text x="277.3" y="72.2">Control</text>
<text x="277.3" y="76.4">Relay</text>
</g>
<g font-size="2.9">
<text x="267.8" y="88.2">L3</text>
<text x="345.5" y="88.4">N</text>
<text x="376.8" y="88.3">L1</text>
<text x="389.8" y="88.3">L2</text>
<text x="402.7" y="88.3">L3</text>
<text x="332.7" y="281.8">PB1</text>
<text x="344.9" y="281.8">PB2</text>
<text x="357.4" y="281.6">PB3</text>
<text x="370" y="281.5">PB4</text>
</g>
<text font-size="2.9" fill="#d20000" x="202.6" y="110.1">L1</text>
<text font-size="2.9" fill="#636363" x="202.6" y="112.6">L2</text>
<text font-size="2.9" fill="#007aff" x="202.6" y="115.3">L3</text>
<text font-size="2.9" fill="#f59a23" x="202.7" y="118.7">N</text>
<text font-size="2.9" fill="#007355" x="199.8" y="121.5">GND</text>
<g font-size="2.3">
<text x="361.7" y="88.4">GND</text>
<text x="284" y="200.1">+24V</text>
<text x="361.2" y="199.6">N</text>
<text x="257.5" y="281.3">SW1</text>
<text x="269.7" y="281.4">SW2</text>
<text x="282.2" y="281.6">LED1</text>
<text x="294.5" y="281.6">LED2</text>
<text x="307.1" y="281.5">LED3</text>
<text x="319.6" y="281.6">LED4</text>
</g>
<g font-size="1.9">
<text x="225.3" y="280.7">POT1</text>
<text x="244.2" y="280.8">POT2</text>
</g>
<text font-size="1.2" fill="#007aff" x="257.5" y="325.5" transform="rotate(90 257.5 325.5)">I</text>
<text font-size=".9" fill="#636363" x="282.1" y="44.6" transform="rotate(90 282.1 44.6)">&amp;</text>
</svg>
